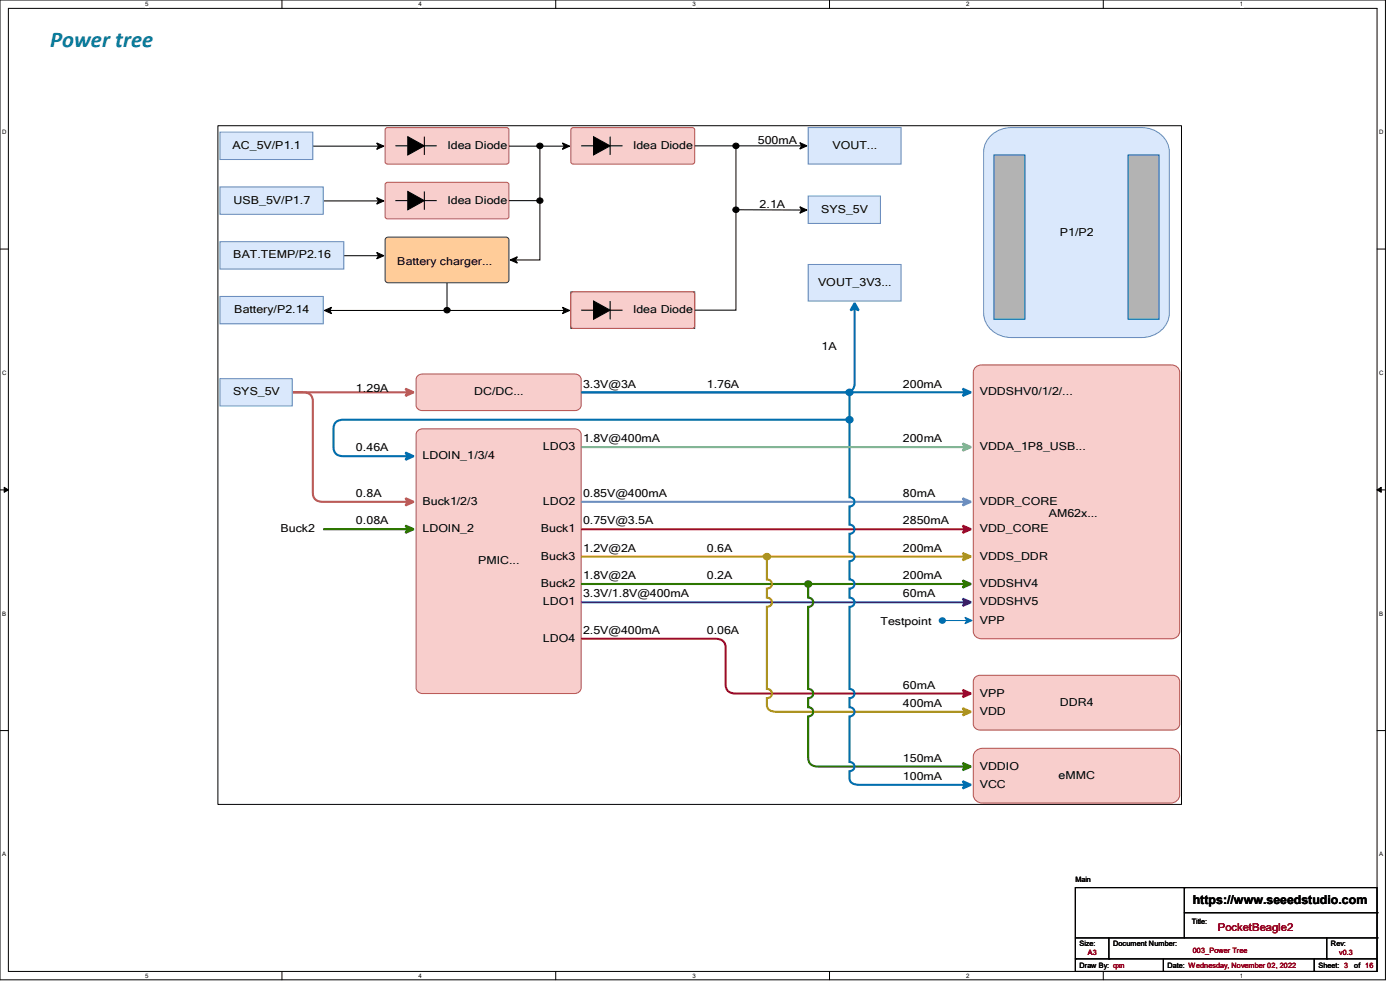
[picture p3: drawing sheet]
<svg xmlns="http://www.w3.org/2000/svg" width="297mm" height="210mm" viewBox="0 0 297 210" stroke-linecap="round" stroke-linejoin="round" font-family="sans-serif">
<path d="M0 0h293.9v207.9h-293.9zM1.8 1.8h290.3v204.3h-290.3z" fill="none" stroke="#000" stroke-width=".21"/>
<g fill="#fff">
<path d="M30.8 .2h.7v1.4h-.7z"/>
<path d="M30.8 206.2h.7v1.4h-.7z"/>
</g>
<path d="M59.8 0v1.8M59.8 206.1v1.8" fill="none" stroke="#000" stroke-width=".21"/>
<g fill="#fff">
<path d="M88.8 .2h.7v1.4h-.7z"/>
<path d="M88.8 206.2h.7v1.4h-.7z"/>
</g>
<path d="M117.9 0v1.8M117.9 206.1v1.8" fill="none" stroke="#000" stroke-width=".21"/>
<g fill="#fff">
<path d="M146.9 .2h.7v1.4h-.7z"/>
<path d="M146.9 206.2h.7v1.4h-.7z"/>
</g>
<path d="M176 0v1.8M176 206.1v1.8" fill="none" stroke="#000" stroke-width=".21"/>
<g fill="#fff">
<path d="M205 .2h.7v1.4h-.7z"/>
<path d="M205 206.2h.7v1.4h-.7z"/>
</g>
<path d="M234.1 0v1.8M234.1 206.1v1.8" fill="none" stroke="#000" stroke-width=".21"/>
<g fill="#fff">
<path d="M263.1 .2h.6v1.4h-.6z"/>
<path d="M263.1 206.2h.6v1.4h-.6z"/>
<path d="M.5 27.3h.9v1.4h-.9z"/>
<path d="M292.6 27.3h.9v1.4h-.9z"/>
<path d="M.5 78.4h.9v1.4h-.9z"/>
<path d="M292.6 78.4h.9v1.4h-.9z"/>
</g>
<path d="M0 52.8h1.8M292.1 52.8h1.8" fill="none" stroke="#000" stroke-width=".21"/>
<g fill="#fff">
<path d="M.5 129.5h.8v1.4h-.8z"/>
<path d="M292.6 129.5h.8v1.4h-.8z"/>
</g>
<path d="M0 103.9h1.8M292.1 103.9h1.8" fill="none" stroke="#000" stroke-width=".21"/>
<path d="M.9 103.4l.9 .5-.9 .5zM292.1 103.9l.9-.5v1z" fill="#000" stroke="#000" stroke-width=".21"/>
<g fill="#fff">
<path d="M.5 180.5h.8v1.4h-.8z"/>
<path d="M292.6 180.5h.8v1.4h-.8z"/>
</g>
<path d="M0 155h1.8M292.1 155h1.8" fill="none" stroke="#000" stroke-width=".21"/>
<path d="M46.3 26.7h204.4v143.9h-204.4z" fill="#fff"/>
<path d="M46.2 26.7h204.5v143.9h-204.5z" fill="none" stroke="#000" stroke-width=".21"/>
<path d="M207 77.9l.8-.4 .4-.1h40.3a1.65 1.65 0 0 1 1.8 1.6v55a1.65 1.65 0 0 1-1.8 1.5h-40.3a1.65 1.65 0 0 1-1.7-1.5v-55l.1-.4z" fill-rule="evenodd" fill="#f8cecc"/>
<path d="M207 77.9l.8-.4 .4-.1h40.3a1.65 1.65 0 0 1 1.8 1.6v55a1.65 1.65 0 0 1-1.8 1.5h-40.3a1.65 1.65 0 0 1-1.7-1.5v-55l.1-.4z" fill="none" stroke="#b85450" stroke-width=".22"/>
<path d="M88.5 91.5l.7-.5h.5h32.2a1.35 1.35 0 0 1 1.4 1.2v53.7a1.31 1.31 0 0 1-1.4 1.2h-32.2a1.34 1.34 0 0 1-1.4-1.2v-53.7z" fill-rule="evenodd" fill="#f8cecc"/>
<path d="M88.5 91.5l.7-.5h.5h32.2a1.35 1.35 0 0 1 1.4 1.2v53.7a1.31 1.31 0 0 1-1.4 1.2h-32.2a1.34 1.34 0 0 1-1.4-1.2v-53.7z" fill="none" stroke="#b85450" stroke-width=".22"/>
<path d="M206.8 143.8l.7-.5h.4h40.9a1.39 1.39 0 0 1 1.5 1.2v9.1a1.35 1.35 0 0 1-1.5 1.3h-40.9a1.38 1.38 0 0 1-1.4-1.3v-9.1z" fill-rule="evenodd" fill="#f8cecc"/>
<path d="M206.8 143.8l.7-.5h.4h40.9a1.39 1.39 0 0 1 1.5 1.2v9.1a1.35 1.35 0 0 1-1.5 1.3h-40.9a1.38 1.38 0 0 1-1.4-1.3v-9.1z" fill="none" stroke="#b85450" stroke-width=".22"/>
<path d="M207.1 159.3l.8-.5 .6-.1h39.8a1.87 1.87 0 0 1 2 1.8v8.1a1.86 1.86 0 0 1-2 1.8h-39.8a1.86 1.86 0 0 1-2-1.8v-8.1l.1-.5z" fill-rule="evenodd" fill="#f8cecc"/>
<path d="M207.1 159.3l.8-.5 .6-.1h39.8a1.87 1.87 0 0 1 2 1.8v8.1a1.86 1.86 0 0 1-2 1.8h-39.8a1.86 1.86 0 0 1-2-1.8v-8.1l.1-.5z" fill="none" stroke="#b85450" stroke-width=".22"/>
<path d="M123.3 123.9h81.4" fill="none" stroke="#2d7600" stroke-width=".44"/>
<path d="M204.2 123.1l1.8 .8-1.8 .8 .5-.8z" fill-rule="evenodd" fill="#2d7600"/>
<path d="M204.2 123.1l1.8 .8-1.8 .8 .5-.8z" fill="none" stroke="#2d7600" stroke-width=".44"/>
<path d="M123.3 127.8h81.4" fill="none" stroke="#3700cc" stroke-width=".44"/>
<path d="M204.2 127l1.8 .8-1.8 .7 .5-.7z" fill-rule="evenodd" fill="#3700cc"/>
<path d="M204.2 127l1.8 .8-1.8 .7 .5-.7z" fill="none" stroke="#3700cc" stroke-width=".44"/>
<path d="M123.3 112.3h81.4" fill="none" stroke="#a50040" stroke-width=".44"/>
<path d="M204.2 111.5l1.8 .8-1.8 .7 .5-.7z" fill-rule="evenodd" fill="#a50040"/>
<path d="M204.2 111.5l1.8 .8-1.8 .7 .5-.7z" fill="none" stroke="#a50040" stroke-width=".44"/>
<path d="M123.3 106.5h81.4" fill="none" stroke="#6c8ebf" stroke-width=".44"/>
<path d="M204.2 105.7l1.8 .8-1.8 .7 .5-.7z" fill-rule="evenodd" fill="#6c8ebf"/>
<path d="M204.2 105.7l1.8 .8-1.8 .7 .5-.7z" fill="none" stroke="#6c8ebf" stroke-width=".44"/>
<path d="M123.3 135.5h28.5a1.84 1.84 0 0 1 2.1 1.9v7.8a1.83 1.83 0 0 0 2.2 1.9h48.6" fill="none" stroke="#a50040" stroke-width=".44"/>
<path d="M204.2 146.3l1.8 .8-1.8 .8 .5-.8z" fill-rule="evenodd" fill="#a50040"/>
<path d="M204.2 146.3l1.8 .8-1.8 .8 .5-.8z" fill="none" stroke="#a50040" stroke-width=".44"/>
<path d="M123.3 118.1h81.4" fill="none" stroke="#b09500" stroke-width=".44"/>
<path d="M204.2 117.3l1.8 .8-1.8 .8 .5-.8z" fill-rule="evenodd" fill="#b09500"/>
<path d="M162.7 118.7v4.2a.97 .97 0 0 1 1.1 1 .97 .97 0 0 1-1.1 1v1.9a.97 .97 0 0 1 1.1 1 .97 .97 0 0 1-1.1 .9v17.5a.97 .97 0 0 1 1.1 .9 .97 .97 0 0 1-1.1 1v1.5a1.4 1.4 0 0 0 1.5 1.4h40.5M204.2 117.3l1.8 .8-1.8 .8 .5-.8z" fill="none" stroke="#b09500" stroke-width=".44"/>
<circle cx="162.7" cy="118.1" r=".63" fill="#b09500"/>
<circle cx="162.7" cy="118.1" r=".63" fill="none" stroke="#b09500" stroke-width=".44"/>
<path d="M204.2 150.2l1.8 .8-1.8 .8 .5-.8z" fill-rule="evenodd" fill="#b09500"/>
<path d="M204.2 150.2l1.8 .8-1.8 .8 .5-.8z" fill="none" stroke="#b09500" stroke-width=".44"/>
<path d="M171.5 124.5v2.3a.97 .97 0 0 1 1 1 .97 .97 0 0 1-1 .9v17.5a.97 .97 0 0 1 1 .9 .97 .97 0 0 1-1 1v1.9a.97 .97 0 0 1 1 1 .97 .97 0 0 1-1 1v8.7a1.83 1.83 0 0 0 2.2 1.9h31" fill="none" stroke="#2d7600" stroke-width=".44"/>
<circle cx="171.5" cy="123.9" r=".63" fill="#2d7600"/>
<circle cx="171.5" cy="123.9" r=".63" fill="none" stroke="#2d7600" stroke-width=".44"/>
<path d="M204.2 161.8l1.8 .8-1.8 .8 .5-.8z" fill-rule="evenodd" fill="#2d7600"/>
<path d="M204.2 161.8l1.8 .8-1.8 .8 .5-.8z" fill="none" stroke="#2d7600" stroke-width=".44"/>
<path d="M123.3 83.2h81.4" fill="none" stroke="#006eaf" stroke-width=".44"/>
<path d="M204.2 82.5l1.8 .7-1.8 .8 .5-.8z" fill-rule="evenodd" fill="#006eaf"/>
<path d="M179.6 89h-106.7a1.83 1.83 0 0 0-2.1 2v3.8a1.83 1.83 0 0 0 2.1 2h13.6M204.2 82.5l1.8 .7-1.8 .8 .5-.8z" fill="none" stroke="#006eaf" stroke-width=".44"/>
<circle cx="180.3" cy="89.1" r=".63" fill="#006eaf"/>
<circle cx="180.3" cy="89.1" r=".63" fill="none" stroke="#006eaf" stroke-width=".44"/>
<path d="M86 96l1.8 .8-1.8 .8 .5-.8z" fill-rule="evenodd" fill="#006eaf"/>
<path d="M86 96l1.8 .8-1.8 .8 .5-.8z" fill="none" stroke="#006eaf" stroke-width=".44"/>
<path d="M88.5 79.8l.7-.4 .4-.1h32.4a1.27 1.27 0 0 1 1.3 1.2v5.4a1.23 1.23 0 0 1-1.3 1.2h-32.4a1.26 1.26 0 0 1-1.3-1.2v-5.4z" fill-rule="evenodd" fill="#f8cecc"/>
<path d="M88.5 79.8l.7-.4 .4-.1h32.4a1.27 1.27 0 0 1 1.3 1.2v5.4a1.23 1.23 0 0 1-1.3 1.2h-32.4a1.26 1.26 0 0 1-1.3-1.2v-5.4z" fill="none" stroke="#b85450" stroke-width=".22"/>
<path d="M180.2 83.8v21.7a.97 .97 0 0 1 1.1 1 .97 .97 0 0 1-1.1 .9v3.9a.97 .97 0 0 1 1.1 1 .97 .97 0 0 1-1.1 .9v3.9a.97 .97 0 0 1 1.1 1 .97 .97 0 0 1-1.1 .9v3.9a.97 .97 0 0 1 1.1 1 .97 .97 0 0 1-1.1 1v1.9a.97 .97 0 0 1 1.1 1 .97 .97 0 0 1-1.1 .9v17.5a.97 .97 0 0 1 1.1 .9 .97 .97 0 0 1-1.1 1v1.9a.97 .97 0 0 1 1.1 1 .97 .97 0 0 1-1.1 1v9.7a.97 .97 0 0 1 1.1 .9 .97 .97 0 0 1-1.1 1v1.4a1.4 1.4 0 0 0 1.5 1.5h23" fill="none" stroke="#006eaf" stroke-width=".44"/>
<circle cx="180.3" cy="83.3" r=".63" fill="#006eaf"/>
<circle cx="180.3" cy="83.3" r=".63" fill="none" stroke="#006eaf" stroke-width=".44"/>
<path d="M204.2 165.7l1.8 .8-1.8 .8 .5-.8z" fill-rule="evenodd" fill="#006eaf"/>
<path d="M204.2 165.7l1.8 .8-1.8 .8 .5-.8z" fill="none" stroke="#006eaf" stroke-width=".44"/>
<path d="M200.6 131.6h4.5" fill="none" stroke="#006eaf" stroke-width=".22"/>
<circle cx="199.9" cy="131.7" r=".63" fill="#006eaf"/>
<circle cx="199.9" cy="131.7" r=".63" fill="none" stroke="#006eaf" stroke-width=".22"/>
<path d="M204.7 131l1.5 .6-1.5 .7 .4-.7z" fill-rule="evenodd" fill="#006eaf"/>
<path d="M204.7 131l1.5 .6-1.5 .7 .4-.7z" fill="none" stroke="#006eaf" stroke-width=".22"/>
<path d="M68.6 112.3h17.9" fill="none" stroke="#2d7600" stroke-width=".44"/>
<path d="M86 111.5l1.8 .8-1.8 .7 .5-.7z" fill-rule="evenodd" fill="#2d7600"/>
<path d="M86 111.5l1.8 .8-1.8 .7 .5-.7z" fill="none" stroke="#2d7600" stroke-width=".44"/>
<path d="M123.3 94.8h81.4" fill="none" stroke="#82b366" stroke-width=".44"/>
<path d="M204.2 94.1l1.8 .7-1.8 .8 .5-.8z" fill-rule="evenodd" fill="#82b366"/>
<path d="M204.2 94.1l1.8 .7-1.8 .8 .5-.8z" fill="none" stroke="#82b366" stroke-width=".44"/>
<path d="M81.8 27.3l.4-.2h25.5l.3 .4v6.9l-.3 .3-.3 .1-25.4-.1-.3-.3z" fill-rule="evenodd" fill="#f8cecc"/>
<path d="M81.8 27.3l.4-.2h25.5l.3 .4v6.9l-.3 .3-.3 .1-25.4-.1-.3-.3z" fill="none" stroke="#b85450" stroke-width=".22"/>
<g fill="#000">
<path d="M86.5 29l3.5 1.9-3.5 2zM83.9 30.9h2.6zM90 29v3.9zM90 30.9h2.6z" fill-rule="evenodd"/>
<path d="M79.9 53.6l1.6 .6-1.6 .7 .4-.7z" fill-rule="evenodd"/>
</g>
<path d="M83.9 30.9h2.6M86.5 29l3.5 1.9-3.5 2zM90 30.9h2.6M90 29v3.9M72.9 54.2h7.4M79.9 53.6l1.6 .6-1.6 .7 .4-.7z" fill="none" stroke="#000" stroke-width=".22"/>
<path d="M46.7 51.3h26.2v5.8h-26.2z" fill-rule="evenodd" fill="#dae8fc"/>
<path d="M46.7 51.3h26.2v5.8h-26.2z" fill="none" stroke="#6c8ebf" stroke-width=".22"/>
<path d="M66.4 31h13.9M79.9 30.3l1.6 .7-1.6 .7 .4-.7z" fill="none" stroke="#000" stroke-width=".22"/>
<path d="M79.9 30.3l1.6 .7-1.6 .7 .4-.7z" fill-rule="evenodd" fill="#000"/>
<path d="M46.7 28h19.7v5.8h-19.7z" fill-rule="evenodd" fill="#dae8fc"/>
<path d="M46.7 28h19.7v5.8h-19.7z" fill="none" stroke="#6c8ebf" stroke-width=".22"/>
<path d="M68.6 42.6h11.7M79.9 41.9l1.6 .7-1.6 .7 .4-.7z" fill="none" stroke="#000" stroke-width=".22"/>
<path d="M79.9 41.9l1.6 .7-1.6 .7 .4-.7z" fill-rule="evenodd" fill="#000"/>
<path d="M46.7 39.7h21.9v5.8h-21.9z" fill-rule="evenodd" fill="#dae8fc"/>
<path d="M46.7 39.7h21.9v5.8h-21.9z" fill="none" stroke="#6c8ebf" stroke-width=".22"/>
<path d="M68.8 65.9l1.5-.7-.3 .7 .3 .6zM70 65.9h49.7M119.3 65.2l1.6 .7-1.6 .6 .4-.6z" fill="none" stroke="#000" stroke-width=".22"/>
<g fill="#000">
<path d="M68.8 65.9l1.5-.7-.3 .7 .3 .6z" fill-rule="evenodd"/>
<path d="M119.3 65.2l1.6 .7-1.6 .6 .4-.6z" fill-rule="evenodd"/>
</g>
<path d="M46.7 62.9h21.9v5.8h-21.9z" fill-rule="evenodd" fill="#dae8fc"/>
<path d="M46.7 62.9h21.9v5.8h-21.9z" fill="none" stroke="#6c8ebf" stroke-width=".22"/>
<path d="M81.8 38.9l.4-.2h25.5l.3 .4v6.9l-.3 .4h-.3h-25.4l-.3-.4z" fill-rule="evenodd" fill="#f8cecc"/>
<path d="M81.8 38.9l.4-.2h25.5l.3 .4v6.9l-.3 .4h-.3h-25.4l-.3-.4z" fill="none" stroke="#b85450" stroke-width=".22"/>
<path d="M86.5 40.6l3.5 2-3.5 1.9zM83.9 42.6h2.6zM90 40.6v3.9zM90 42.6h2.6z" fill-rule="evenodd" fill="#000"/>
<path d="M83.9 42.6h2.6M86.5 40.6l3.5 2-3.5 1.9zM90 42.6h2.6M90 40.6v3.9" fill="none" stroke="#000" stroke-width=".22"/>
<path d="M121.1 61.9h26.3v7.8h-26.3z" fill-rule="evenodd" fill="#cdeb8b"/>
<path d="M121.1 61.9h26.3v7.8h-26.3z" fill="none" stroke="#36393d" stroke-width=".22"/>
<path d="M121.2 62.1l.4-.2 25.5 .1 .3 .4v6.8l-.3 .4-.3 .1-25.4-.1-.3-.4z" fill-rule="evenodd" fill="#f8cecc"/>
<path d="M121.2 62.1l.4-.2 25.5 .1 .3 .4v6.8l-.3 .4-.3 .1-25.4-.1-.3-.4z" fill="none" stroke="#b85450" stroke-width=".22"/>
<path d="M125.9 63.9l3.5 1.9-3.5 1.9zM123.3 65.8h2.6zM129.4 63.9v3.8zM129.4 65.8h2.7z" fill-rule="evenodd" fill="#000"/>
<path d="M123.3 65.8h2.6M125.9 63.9l3.5 1.9-3.5 1.9zM129.4 65.8h2.7M129.4 63.9v3.8" fill="none" stroke="#000" stroke-width=".22"/>
<path d="M121.2 27.3l.4-.2h25.5l.3 .4v6.9l-.3 .3-.3 .1-25.4-.1-.3-.3z" fill-rule="evenodd" fill="#f8cecc"/>
<path d="M121.2 27.3l.4-.2h25.5l.3 .4v6.9l-.3 .3-.3 .1-25.4-.1-.3-.3z" fill="none" stroke="#b85450" stroke-width=".22"/>
<g fill="#000">
<path d="M119.3 30.3l1.6 .7-1.6 .7 .4-.7z" fill-rule="evenodd"/>
<path d="M125.9 29l3.5 1.9-3.5 2zM123.3 30.9h2.6zM129.4 29v3.9zM129.4 30.9h2.7z" fill-rule="evenodd"/>
<path d="M169.7 30.3l1.5 .6-1.5 .7 .4-.7z" fill-rule="evenodd"/>
<circle cx="114.6" cy="31" r=".63"/>
<circle cx="156.2" cy="31" r=".63"/>
<circle cx="94.9" cy="65.8" r=".63"/>
</g>
<g fill="none" stroke="#000" stroke-width=".22">
<path d="M108 31h11.7M114.5 31.5v11.1h-6.5M119.3 30.3l1.6 .7-1.6 .7 .4-.7zM123.3 30.9h2.6M125.9 29l3.5 1.9-3.5 2zM129.4 30.9h2.7M129.4 29v3.9M147.4 30.9h8.1M169.7 30.3l1.5 .6-1.5 .7 .4-.7zM170.1 30.9h-14v34.9h-8.7M94.8 60v5.2"/>
<circle cx="114.6" cy="31" r=".63"/>
<circle cx="156.2" cy="31" r=".63"/>
<circle cx="94.9" cy="65.8" r=".63"/>
</g>
<path d="M81.9 50.5l.5-.2h24.9a.63 .63 0 0 1 .7 .6v8.5a.63 .63 0 0 1-.7 .6h-24.9a.63 .63 0 0 1-.7-.6v-8.5z" fill-rule="evenodd" fill="#fc9"/>
<path d="M81.9 50.5l.5-.2h24.9a.63 .63 0 0 1 .7 .6v8.5a.63 .63 0 0 1-.7 .6h-24.9a.63 .63 0 0 1-.7-.6v-8.5z" fill="none" stroke="#36393d" stroke-width=".22"/>
<g fill="none" stroke="#000" stroke-width=".22">
<path d="M108.2 55.1l1.6-.6-.4 .6 .4 .7zM114.5 43.1v12h-5.1M156.8 44.5l13.3 .1M169.7 43.9l1.5 .7-1.5 .6 .4-.6z"/>
<circle cx="114.6" cy="42.6" r=".63"/>
<circle cx="156.2" cy="44.5" r=".63"/>
</g>
<g fill="#000">
<path d="M108.2 55.1l1.6-.6-.4 .6 .4 .7z" fill-rule="evenodd"/>
<path d="M169.7 43.9l1.5 .7-1.5 .6 .4-.6z" fill-rule="evenodd"/>
<circle cx="114.6" cy="42.6" r=".63"/>
<circle cx="156.2" cy="44.5" r=".63"/>
</g>
<path d="M171.5 27.1h19.7v7.7h-19.7z" fill-rule="evenodd" fill="#dae8fc"/>
<path d="M171.5 27.1h19.7v7.7h-19.7z" fill="none" stroke="#6c8ebf" stroke-width=".22"/>
<path d="M171.5 41.6h15.3v5.8h-15.3z" fill-rule="evenodd" fill="#dae8fc"/>
<path d="M171.5 41.6h15.3v5.8h-15.3z" fill="none" stroke="#6c8ebf" stroke-width=".22"/>
<path d="M62 83.2h24.5" fill="none" stroke="#b85450" stroke-width=".44"/>
<path d="M86 82.5l1.8 .7-1.8 .8 .5-.8z" fill-rule="evenodd" fill="#b85450"/>
<path d="M62 83.2h2.2a1.82 1.82 0 0 1 2.2 2v19.3a1.83 1.83 0 0 0 2.2 2h17.9M86 82.5l1.8 .7-1.8 .8 .5-.8z" fill="none" stroke="#b85450" stroke-width=".44"/>
<path d="M86 105.7l1.8 .8-1.8 .7 .5-.7z" fill-rule="evenodd" fill="#b85450"/>
<path d="M86 105.7l1.8 .8-1.8 .7 .5-.7z" fill="none" stroke="#b85450" stroke-width=".44"/>
<path d="M46.7 80.3h15.3v5.8h-15.3z" fill-rule="evenodd" fill="#dae8fc"/>
<path d="M46.7 80.3h15.3v5.8h-15.3z" fill="none" stroke="#6c8ebf" stroke-width=".22"/>
<path d="M181.3 65.4v15.9a1.83 1.83 0 0 1-2.2 1.9h-55.8" fill="none" stroke="#006eaf" stroke-width=".44"/>
<path d="M181.3 64.3l.9 1.5-.9-.4-.9 .4z" fill-rule="evenodd" fill="#006eaf"/>
<path d="M181.3 64.3l.9 1.5-.9-.4-.9 .4z" fill="none" stroke="#006eaf" stroke-width=".44"/>
<path d="M171.5 56.1h19.7v7.8h-19.7z" fill-rule="evenodd" fill="#dae8fc"/>
<path d="M171.5 56.1h19.7v7.8h-19.7z" fill="none" stroke="#6c8ebf" stroke-width=".22"/>
<path d="M210.4 28.6a6.3 6.3 0 0 1 4.2-1.5h27.6a5.6 5.6 0 0 1 5.9 5.2v34.1a5.6 5.6 0 0 1-5.9 5.2h-27.6a5.6 5.6 0 0 1-5.9-5.2v-34.1a4.9 4.9 0 0 1 1.7-3.7z" fill-rule="evenodd" fill="#dae8fc"/>
<path d="M210.4 28.6a6.3 6.3 0 0 1 4.2-1.5h27.6a5.6 5.6 0 0 1 5.9 5.2v34.1a5.6 5.6 0 0 1-5.9 5.2h-27.6a5.6 5.6 0 0 1-5.9-5.2v-34.1a4.9 4.9 0 0 1 1.7-3.7z" fill="none" stroke="#6c8ebf" stroke-width=".22"/>
<path d="M210.9 32.9h6.5v34.8h-6.5z" fill-rule="evenodd" fill="#b3b3b3"/>
<path d="M210.9 32.9h6.5v34.8h-6.5z" fill="none" stroke="#006eaf" stroke-width=".22"/>
<path d="M239.3 32.9h6.6v34.8h-6.6z" fill-rule="evenodd" fill="#b3b3b3"/>
<path d="M239.3 32.9h6.6v34.8h-6.6z" fill="none" stroke="#006eaf" stroke-width=".22"/>
<g fill="none" stroke="#000" stroke-width=".21">
<path d="M228.1 188.3h64v17.8h-64zM228.1 199h64M235.2 199v4.4M251.2 188.3h.1M251.2 188.3v10.7M251.2 193.6h40.9M281.5 199v4.4M292.1 199h.1M292.1 193.6h.1M228.1 203.4h.1M228.1 203.4h64M235.2 203.4h.1"/>
<path d="M246.8 206.1h.1M246.8 203.4v2.7M278.8 206.1h.1M278.8 203.4v2.7M281.5 203.4h.1"/>
</g>
<text font-size="4.8" fill="#008080" x="10.7" y="9.9">Power tree</text>
<text font-size="2.6" x="253" y="191.8">https://www.seeedstudio.com</text>
<g font-size="2.3">
<text x="49.4" y="31.6">AC_5V/P1.1</text>
<text x="94.9" y="31.6">Idea Diode</text>
<text x="134.3" y="31.6">Idea Diode</text>
<text x="160.8" y="30.6">500mA</text>
<text x="176.6" y="31.6">VOUT...</text>
<text x="49.6" y="43.2">USB_5V/P1.7</text>
<text x="94.9" y="43.2">Idea Diode</text>
<text x="161.2" y="44.2">2.1A</text>
<text x="174.2" y="45.1">SYS_5V</text>
<text x="224.9" y="50">P1/P2</text>
<text x="49.5" y="54.8">BAT.TEMP/P2.16</text>
<text x="84.3" y="56.1">Battery charger...</text>
<text x="173.6" y="60.6">VOUT_3V3...</text>
<text x="49.7" y="66.4">Battery/P2.14</text>
<text x="134.3" y="66.4">Idea Diode</text>
<text x="174.3" y="74.2">1A</text>
<text x="49.4" y="83.9">SYS_5V</text>
<text x="75.5" y="83.2">1.29A</text>
<text x="100.6" y="83.9">DC/DC...</text>
<text x="123.7" y="82.2">3.3V@3A</text>
<text x="149.9" y="82.2">1.76A</text>
<text x="191.6" y="82.2">200mA</text>
<text x="207.9" y="83.9">VDDSHV0/1/2/...</text>
<text x="75.5" y="95.8">0.46A</text>
<text x="115.2" y="95.5">LDO3</text>
<text x="123.7" y="93.9">1.8V@400mA</text>
<text x="191.5" y="93.9">200mA</text>
<text x="207.9" y="95.5">VDDA_1P8_USB...</text>
<text x="89.7" y="97.4">LDOIN_1/3/4</text>
<text x="75.5" y="105.5">0.8A</text>
<text x="89.7" y="107.1">Buck1/2/3</text>
<text x="115.2" y="107.1">LDO2</text>
<text x="123.7" y="105.5">0.85V@400mA</text>
<text x="191.6" y="105.5">80mA</text>
<text x="207.9" y="107.1">VDDR_CORE</text>
<text x="59.5" y="112.9">Buck2</text>
<text x="75.5" y="111.3">0.08A</text>
<text x="89.7" y="112.9">LDOIN_2</text>
<text x="114.8" y="112.9">Buck1</text>
<text x="123.7" y="111.3">0.75V@3.5A</text>
<text x="191.6" y="111.3">2850mA</text>
<text x="207.9" y="112.9">VDD_CORE</text>
<text x="222.5" y="109.7">AM62x...</text>
<text x="101.5" y="119.7">PMIC...</text>
<text x="114.8" y="118.7">Buck3</text>
<text x="123.7" y="117.1">1.2V@2A</text>
<text x="149.9" y="117.1">0.6A</text>
<text x="191.6" y="117.1">200mA</text>
<text x="207.9" y="118.7">VDDS_DDR</text>
<text x="114.8" y="124.5">Buck2</text>
<text x="123.7" y="122.9">1.8V@2A</text>
<text x="149.9" y="122.9">0.2A</text>
<text x="191.6" y="122.9">200mA</text>
<text x="207.9" y="124.5">VDDSHV4</text>
<text x="115.2" y="128.4">LDO1</text>
<text x="123.7" y="126.7">3.3V/1.8V@400mA</text>
<text x="191.6" y="126.7">60mA</text>
<text x="207.9" y="128.4">VDDSHV5</text>
<text x="115.2" y="136.1">LDO4</text>
<text x="123.7" y="134.5">2.5V@400mA</text>
<text x="149.9" y="134.5">0.06A</text>
<text x="186.8" y="132.6">Testpoint</text>
<text x="207.9" y="132.3">VPP</text>
<text x="191.6" y="150">400mA</text>
<text x="191.6" y="146.1">60mA</text>
<text x="207.9" y="147.8">VPP</text>
<text x="224.9" y="149.7">DDR4</text>
<text x="207.9" y="151.6">VDD</text>
<text x="191.6" y="161.6">150mA</text>
<text x="191.6" y="165.5">100mA</text>
<text x="207.9" y="163.3">VDDIO</text>
<text x="207.9" y="167.1">VCC</text>
<text x="224.6" y="165.2">eMMC</text>
</g>
<text font-size="2.3" fill="#800000" x="258.4" y="197.5">PocketBeagle2</text>
<g font-size="1.6">
<text x="228.1" y="187.1">Main</text>
<text x="252.8" y="196">Title:</text>
<text x="229" y="200.7">Size:</text>
<text x="236.1" y="200.7">Document Number:</text>
<text x="282.4" y="200.7">Rev:</text>
<text x="229" y="205.4">Draw By: qxn</text>
<text x="247.7" y="205.4">Date: Wednesday, November 02, 2022</text>
<text x="279.7" y="205.4">Sheet: 3</text>
<text x="287.3" y="205.4">of 16</text>
</g>
<g font-size="1.6" fill="#800000">
<text x="230.8" y="202.7">A3</text>
<text x="253" y="202.2">003_Power Tree</text>
<text x="284.1" y="202.7">v0.3</text>
</g>
<g font-size="1.3">
<text x="30.8" y="1.3">5</text>
<text x="88.8" y="1.3">4</text>
<text x="146.9" y="1.3">3</text>
<text x="205" y="1.3">2</text>
<text x="263.1" y="1.3">1</text>
<text x=".5" y="28.4">D</text>
<text x="292.6" y="28.4">D</text>
<text x=".5" y="79.5">C</text>
<text x="292.6" y="79.5">C</text>
<text x=".5" y="130.6">B</text>
<text x="292.6" y="130.6">B</text>
<text x=".5" y="181.7">A</text>
<text x="292.6" y="181.7">A</text>
<text x="30.8" y="207.4">5</text>
<text x="88.8" y="207.4">4</text>
<text x="146.9" y="207.4">3</text>
<text x="205" y="207.4">2</text>
<text x="263.1" y="207.4">1</text>
</g>
</svg>
